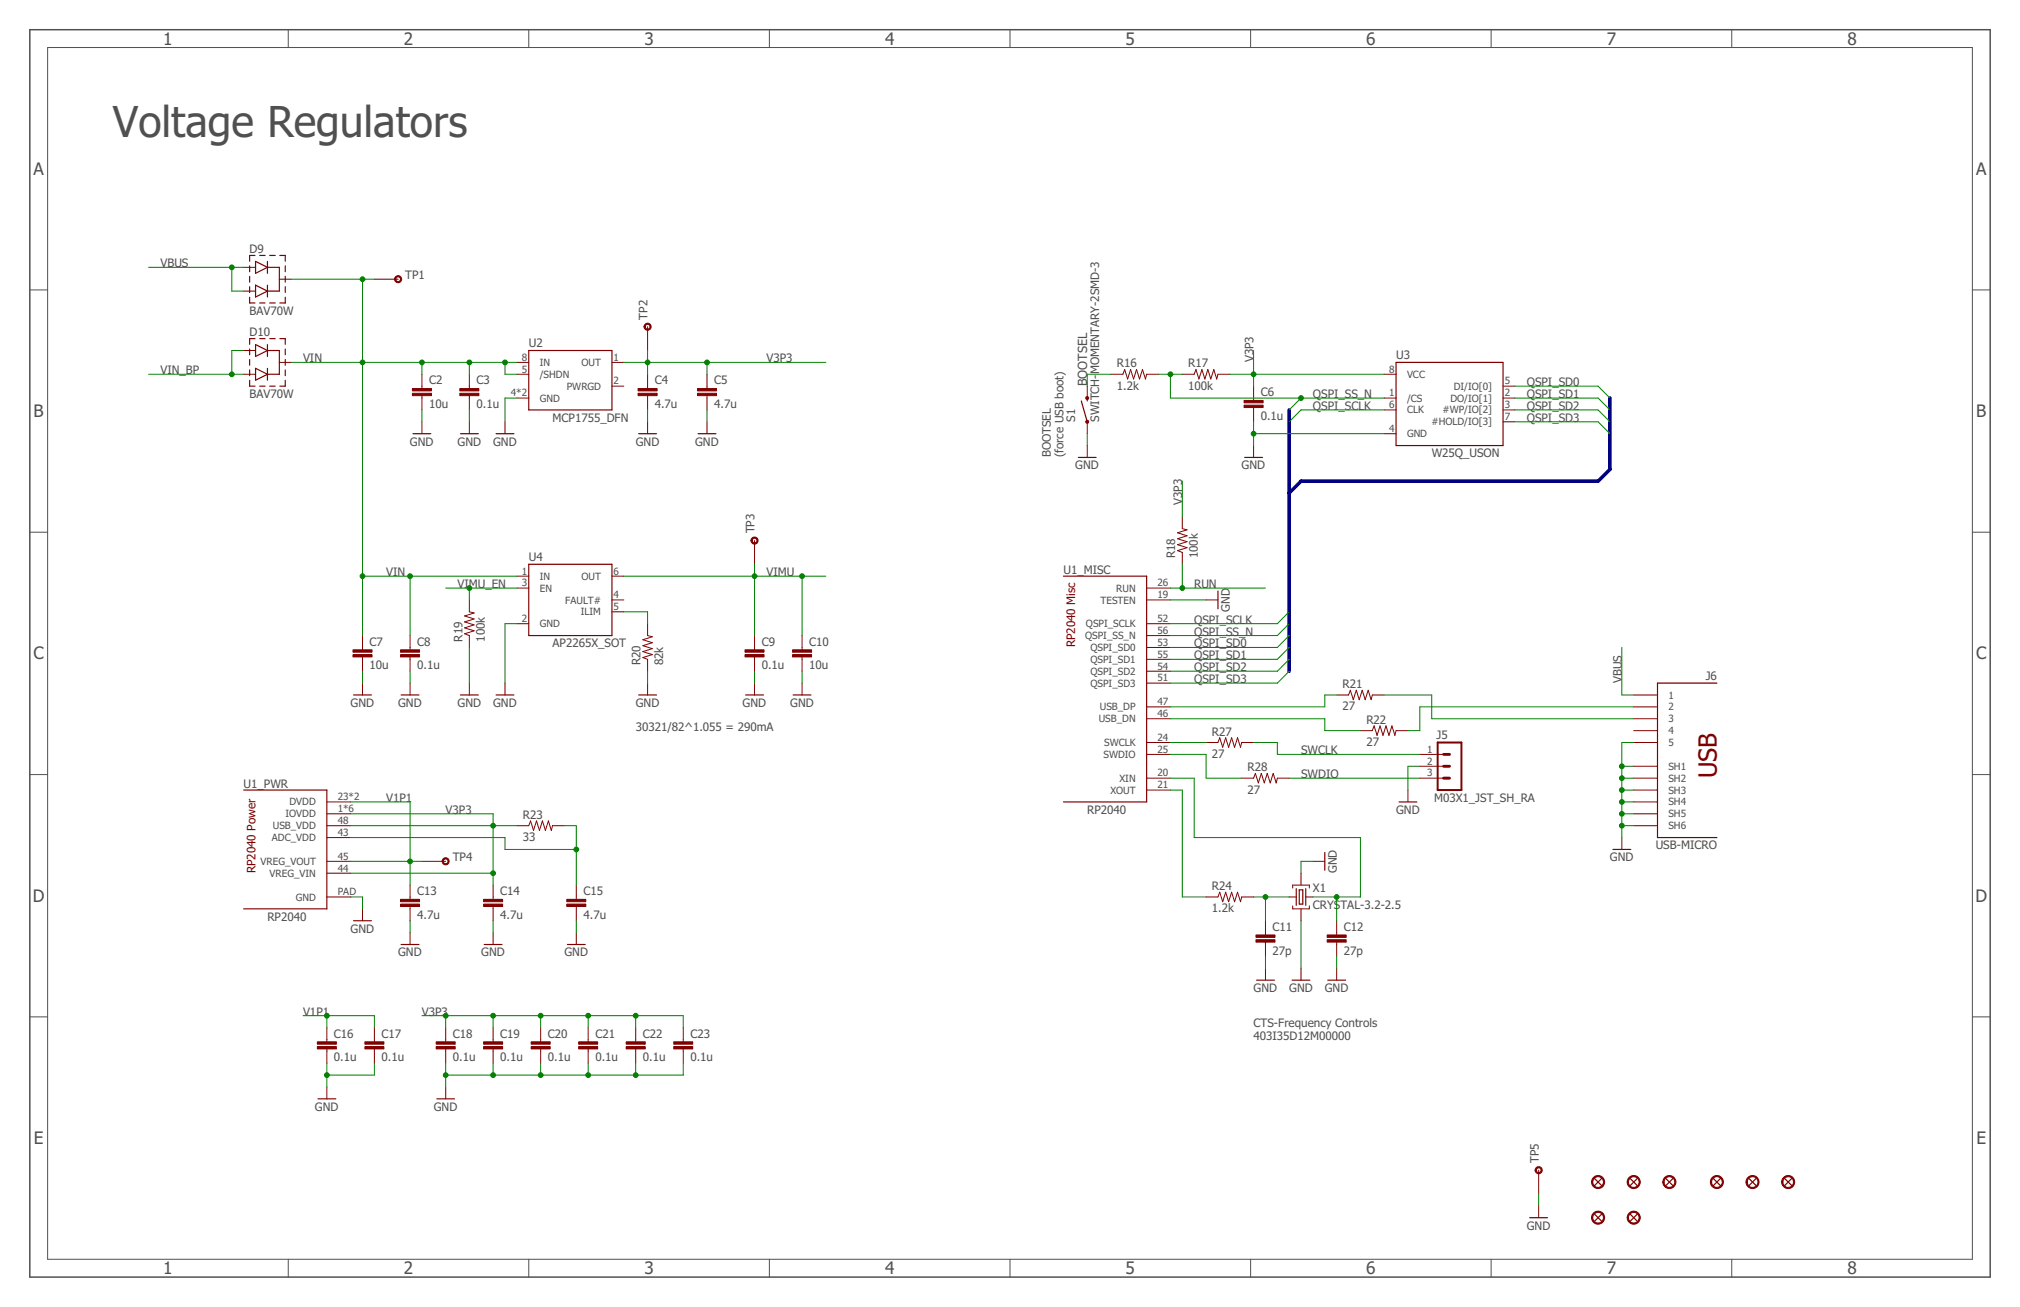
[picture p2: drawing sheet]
<svg xmlns="http://www.w3.org/2000/svg" width="432mm" height="279mm" viewBox="0 0 432 279" stroke-linecap="round" stroke-linejoin="round" font-family="sans-serif">
<path d="M6.4 6.3h419v266.7h-419z" fill="none" stroke="#505050" stroke-width=".32"/>
<g fill="none" stroke="#505050" stroke-width=".21">
<path d="M10.2 10.2h411.4v259h-411.4zM61.6 6.3v3.9M113 6.3v3.9M164.5 6.3v3.9M215.9 6.3v3.9M267.3 6.3v3.9M318.7 6.3v3.9M370.2 6.3v3.9M6.4 62h3.8M421.6 62h3.8M6.4 113.8h3.8M421.6 113.8h3.8"/>
<path d="M6.4 165.6h3.8M421.6 165.6h3.8M6.4 217.4h3.8M421.6 217.4h3.8M61.6 269.2v3.8M113 269.2v3.8M164.5 269.2v3.8M215.9 269.2v3.8M267.3 269.2v3.8M318.7 269.2v3.8M370.2 269.2v3.8"/>
</g>
<g fill="#800000" stroke="#800000" stroke-width=".21">
<path d="M328.3 249.7a.76 .76 0 0 1 1.3 .1 .76 .76 0 0 1-.5 1.1 .76 .76 0 0 1-1-.8h.3a.51 .51 0 0 1 .7-.5 .51 .51 0 0 1 .2 .9 .51 .51 0 0 1-.9-.2v-.2h-.3z" fill-rule="evenodd"/>
<path d="M137.9 69.4a.76 .76 0 0 1 1.2 .1 .76 .76 0 0 1-.5 1.1 .76 .76 0 0 1-.9-.8h.2a.51 .51 0 0 1 .7-.5 .51 .51 0 0 1 .2 .9 .51 .51 0 0 1-.8-.2l-.1-.2h-.2z" fill-rule="evenodd"/>
<path d="M340.6 251.7a1.39 1.39 0 0 1 2.2 .3 1.39 1.39 0 0 1-.8 2 1.39 1.39 0 0 1-1.8-1.3h.3a1.15 1.15 0 0 1 1.6-1.1 1.15 1.15 0 0 1 .3 1.9 1.15 1.15 0 0 1-1.9-.5v-.3h-.3z" fill-rule="evenodd"/>
<path d="M348.2 251.7a1.39 1.39 0 0 1 2.2 .3 1.39 1.39 0 0 1-.8 2 1.39 1.39 0 0 1-1.8-1.3h.3a1.15 1.15 0 0 1 1.6-1.1 1.15 1.15 0 0 1 .3 1.9 1.15 1.15 0 0 1-1.9-.5v-.3h-.3z" fill-rule="evenodd"/>
<path d="M355.8 251.7a1.39 1.39 0 0 1 2.2 .3 1.39 1.39 0 0 1-.8 2 1.39 1.39 0 0 1-1.7-1.3h.2a1.15 1.15 0 0 1 1.6-1.1 1.15 1.15 0 0 1 .3 1.9 1.15 1.15 0 0 1-1.9-.5v-.3h-.2z" fill-rule="evenodd"/>
<path d="M340.6 259.4a1.39 1.39 0 0 1 2.2 .2 1.39 1.39 0 0 1-.8 2.1 1.39 1.39 0 0 1-1.8-1.4h.3a1.15 1.15 0 0 1 1.6-1 1.15 1.15 0 0 1 .3 1.9 1.15 1.15 0 0 1-1.9-.6v-.3h-.3z" fill-rule="evenodd"/>
<path d="M348.2 259.4a1.39 1.39 0 0 1 2.2 .2 1.39 1.39 0 0 1-.8 2.1 1.39 1.39 0 0 1-1.8-1.4h.3a1.15 1.15 0 0 1 1.6-1 1.15 1.15 0 0 1 .3 1.9 1.15 1.15 0 0 1-1.9-.6v-.3h-.3z" fill-rule="evenodd"/>
<path d="M366 251.7a1.39 1.39 0 0 1 2.2 .3 1.39 1.39 0 0 1-.8 2 1.39 1.39 0 0 1-1.8-1.3h.3a1.15 1.15 0 0 1 1.6-1.1 1.15 1.15 0 0 1 .3 1.9 1.15 1.15 0 0 1-1.9-.5v-.3h-.3z" fill-rule="evenodd"/>
<path d="M373.6 251.7a1.39 1.39 0 0 1 2.2 .3 1.39 1.39 0 0 1-.8 2 1.39 1.39 0 0 1-1.8-1.3h.3a1.15 1.15 0 0 1 1.6-1.1 1.15 1.15 0 0 1 .3 1.9 1.15 1.15 0 0 1-1.9-.5v-.3h-.3z" fill-rule="evenodd"/>
<path d="M381.2 251.7a1.39 1.39 0 0 1 2.2 .3 1.39 1.39 0 0 1-.8 2 1.39 1.39 0 0 1-1.7-1.3h.2a1.14 1.14 0 0 1 1.6-1.1 1.14 1.14 0 0 1 .3 1.9 1.14 1.14 0 0 1-1.9-.5v-.3h-.2z" fill-rule="evenodd"/>
<path d="M94.7 183.6a.75 .75 0 0 1 1.2 .1 .75 .75 0 0 1-.4 1.1 .75 .75 0 0 1-1-.7h.3a.51 .51 0 0 1 .7-.4 .51 .51 0 0 1 .1 .8 .51 .51 0 0 1-.8-.2v-.2h-.3z" fill-rule="evenodd"/>
<path d="M84.5 59.2a.75 .75 0 0 1 1.2 .1 .75 .75 0 0 1-.4 1.1 .75 .75 0 0 1-1-.7h.3a.51 .51 0 0 1 .7-.4 .51 .51 0 0 1 .1 .8 .51 .51 0 0 1-.8-.2v-.2h-.3z" fill-rule="evenodd"/>
<path d="M160.7 115.1a.76 .76 0 0 1 1.2 .1 .76 .76 0 0 1-.4 1.1 .76 .76 0 0 1-1-.8h.3a.51 .51 0 0 1 .7-.4 .51 .51 0 0 1 .2 .8 .51 .51 0 0 1-.9-.2v-.2h-.3z" fill-rule="evenodd"/>
<circle cx="232.4" cy="90.2" r=".33"/>
<circle cx="232.4" cy="85.1" r=".33"/>
</g>
<g fill="none" stroke="#800000" stroke-width=".21">
<path d="M52.1 57.1h2.5M59.7 59.7h2.6M80 59.7h5.1M52.1 74.9h2.5M52.1 62.2h2.5M59.7 77.5h2.6M110.5 77.5h2.5M130.8 77.5h2.5M138.4 69.8v5.1M52.1 80h2.5M90.2 80v3.1M90.2 84.6v3"/>
<path d="M90.2 90.2v2.5M100.3 80v3.1M100.3 84.6v3M100.3 90.2v2.5M107.9 90.2v2.5M110.5 80h2.5M110.5 85.1h2.5M130.8 82.5h2.5M138.4 80v3.1M138.4 84.6v3M138.4 90.2v2.5M151.1 80v3.1"/>
<path d="M151.1 84.6v3M151.1 90.2v2.5M232.4 82.5v2.6M232.4 90.2v2.5M232.4 95.2v2.6M237.5 80h2.5l.4-1 .6 2 .7-2 .6 2 .7-2 .6 2 .6-2 .7 2 .2-1h2.5M252.7 80h2.6l.4-1 .6 2 .6-2 .7 2 .6-2 .6 2 .7-2 .6 2 .2-1h2.6M268 82.5v3.1M268 87.1v3.1M268 95.2v2.6M295.9 80h2.5M295.9 85.1h2.5"/>
<path d="M295.9 92.7h2.5M295.9 87.6h2.5M321.3 85.1h2.5M321.3 82.5h2.5M321.3 87.6h2.5M321.3 90.2h2.5M161.3 115.5v5.1M252.7 110.5v2.5l1 .3-2 .6 2 .6-2 .7 2 .6-2 .6 2 .7-2 .6 1 .4v2.5M77.5 135.9v3M87.7 135.9v3M100.3 128.2v2.6l1 .2-2 .7 2 .6-2 .6 2 .7-2 .6 2 .7-2 .6 1 .4v2.5M110.5 133.3h2.5"/>
<path d="M110.5 125.7h2.5M110.5 123.2h2.5M130.8 128.2h2.5M130.8 123.2h2.5M130.8 130.8h2.5M138.4 133.3v2.6l1 .2-2 .7 2 .6-2 .6 2 .7-2 .6 2 .6-2 .7 1 .3v2.6M161.3 135.9v3M171.4 135.9v3M245.1 133.3h5.1M245.1 135.9h5.1M245.1 138.4h5.1M245.1 128.2h5.1"/>
<path d="M245.1 125.7h5.1M257.8 128.2h2.5M77.5 140.4v3.1M77.5 146v2.6M87.7 140.4v3.1M87.7 146v2.6M100.3 146v2.6M107.9 146v2.6M138.4 146v2.6M161.3 140.4v3.1M161.3 146v2.6M171.4 140.4v3.1"/>
<path d="M171.4 146v2.6M245.1 140.9h5.1M245.1 151.1h5.1M245.1 153.6h5.1M245.1 143.5h5.1M245.1 146h5.1M245.1 158.7h5.1M257.8 158.7h2.5l.4-1 .7 2 .6-2 .6 2 .7-2 .6 2 .6-2 .7 2 .2-1h2.6M285.7 148.6h2.6l.3-1 .7 2 .6-2 .7 2 .6-2 .6 2 .7-2 .6 2 .2-1h2.6M290.8 156.2h2.5l.4-1 .7 2 .6-2 .6 2 .7-2 .6 2 .6-2 .7 2 .2-1h2.6M349.2 148.6h5.1M349.2 151.1h5.1"/>
<path d="M349.2 153.6h5.1M349.2 158.7h5.1M349.2 156.2h5.1M69.9 171.4h5.1M69.9 174h5.1M69.9 176.5h5.1M69.9 179h5.1M110.5 176.5h2.5l.4-1 .6 2 .7-2 .6 2 .7-2 .6 2 .6-2 .7 2 .2-1h2.5M245.1 168.9h5.1M245.1 166.3h5.1M245.1 161.3h5.1M265.4 166.3h2.6l.4-1 .6 2.1 .6-2.1 .7 2.1 .6-2.1 .6 2.1 .7-2.1 .6 2.1 .2-1.1h2.6"/>
<path d="M301 168.9v2.5M303.5 166.3h5.1M303.5 161.3h5.1M303.5 163.8h5.1M346.7 179v2.6M349.2 171.4h5.1M349.2 174h5.1M349.2 176.5h5.1M349.2 168.9h5.1M349.2 166.3h5.1M349.2 163.8h5.1M69.9 184.1h5.1"/>
<path d="M69.9 186.7h5.1M69.9 191.7h5.1M77.5 194.3v2.5M87.7 189.2v3.1M87.7 193.8v3M87.7 199.4v2.5M90.2 184.1h5.1M105.4 189.2v3.1M105.4 193.8v3M105.4 199.4v2.5M123.2 189.2v3.1M123.2 193.8v3"/>
<path d="M123.2 199.4v2.5M257.8 191.7h2.5l.4-1 .7 2.1 .6-2.1 .6 2.1 .7-2.1 .6 2.1 .6-2.1 .7 2.1 .2-1.1h2.6M270.5 196.8v3.1M275.6 191.7h1.5M276.3 189.8v-.6h3.6v.6M276.3 193.7v.6h3.6v-.6M278.1 186.7v2.5M278.1 194.3v2.5M279.1 191.7h1.5M280.6 184.1h2.6M285.7 196.8v3.1M69.9 219.7v3"/>
<path d="M80 219.7v3M95.3 219.7v3M105.4 219.7v3M115.6 219.7v3M125.7 219.7v3M135.9 219.7v3M146 219.7v3M270.5 201.4v3M270.5 207v2.5M278.1 207v2.5M285.7 201.4v3M285.7 207v2.5"/>
<path d="M69.9 224.2v3.1M69.9 232.4v2.5M80 224.2v3.1M95.3 224.2v3.1M95.3 232.4v2.5M105.4 224.2v3.1M115.6 224.2v3.1M125.7 224.2v3.1M135.9 224.2v3.1M146 224.2v3.1M328.9 250.1v5.1M328.9 257.8v2.5"/>
</g>
<g fill="none" stroke="#800000" stroke-width=".25">
<path d="M53.4 56.8v1.3M53.4 59.1v1.2M54.5 54.6h-1.1v1.2M54.6 55.9l2.6 1.2-2.6 1.3zM55.5 54.6h1.2M57.2 55.9v2.5M57.2 57.1h2.5v5.1h-2.5M57.7 54.6h1.1M59.8 54.6h1.2v1.2M61 56.8v1.3M61 59.1v1.2M53.4 61.3v1.2"/>
<path d="M53.4 63.5v1.3h1.1M53.4 74.6v1.2M53.4 76.9v1.2M53.4 79.1v1.2M54.5 72.4h-1.1v1.2M54.6 61l2.6 1.2-2.6 1.3zM54.6 73.7l2.6 1.2-2.6 1.3zM54.6 78.7l2.6 1.3-2.6 1.3zM55.5 72.4h1.2M55.5 64.8h1.2M57.2 74.9h2.5v5.1h-2.5M57.2 61v2.5"/>
<path d="M57.2 73.7v2.5M57.2 78.7v2.6M57.7 72.4h1.1M57.7 64.8h1.1M59.8 72.4h1.2v1.2M61 61.3v1.2M61 63.5v1.3h-1.2M61 74.6v1.2M61 76.9v1.2M61 79.1v1.2M113 74.9h17.8v12.7h-17.8zM298.4 77.5h22.9v17.7h-22.9z"/>
<path d="M53.4 81.3v1.2h1.1M55.5 82.5h1.2M57.7 82.5h1.1M61 81.3v1.2h-1.2M88.3 92.7h3.8M98.4 92.7h3.8M106 92.7h3.9M136.5 92.7h3.8M149.2 92.7h3.8M230.5 97.8h3.8M231.1 85.7l1.3 4.5M232.4 85.1v.6"/>
<path d="M266.1 97.8h3.8M113 120.6h17.8v15.3h-17.8zM227.3 123.2h17.8v48.2h-17.8M260.3 126.3v3.9M75.6 148.6h3.8M85.7 148.6h3.9M98.4 148.6h3.8M106 148.6h3.9M136.5 148.6h3.8M159.4 148.6h3.8M169.5 148.6h3.9M367 146h-12.7v33h12.7"/>
<path d="M52.1 168.9h17.8v25.4h-17.8M299.1 171.4h3.8M75.6 196.8h3.8M277.1 190v3.5M277.7 190.2h.8v3.1h-.8zM279.1 190v3.5M283.2 182.2v3.8M344.8 181.6h3.8M85.7 201.9h3.9M103.5 201.9h3.8M121.3 201.9h3.8M268.6 209.5h3.8"/>
<path d="M276.2 209.5h3.8M283.8 209.5h3.8M68 234.9h3.8M93.4 234.9h3.8M340.8 251.9l1.6 1.5M340.8 259.5l1.6 1.6M342.4 251.9l-1.6 1.5M342.4 259.5l-1.6 1.6M348.5 251.9l1.5 1.5M348.5 259.5l1.5 1.6M350 251.9l-1.5 1.5M350 259.5l-1.5 1.6"/>
<path d="M356.1 251.9l1.5 1.5M357.6 251.9l-1.5 1.5M366.2 251.9l1.6 1.5M367.8 251.9l-1.6 1.5M373.9 251.9l1.5 1.5M375.4 251.9l-1.5 1.5M381.5 251.9l1.5 1.5M383 251.9l-1.5 1.5M327 260.3h3.8"/>
</g>
<g fill="#800000" stroke="#800000" stroke-width=".21">
<path d="M136.4 84.1h4.1v.5h-4.1z"/>
<path d="M136.4 83.1h4.1v.5h-4.1z"/>
<path d="M98.3 84.1h4.1v.5h-4.1z"/>
<path d="M98.3 83.1h4.1v.5h-4.1z"/>
<path d="M88.2 84.1h4v.5h-4z"/>
<path d="M88.2 83.1h4v.5h-4z"/>
<path d="M85.6 193.3h4.1v.5h-4.1z"/>
<path d="M85.6 192.3h4.1v.5h-4.1z"/>
<path d="M103.4 193.3h4v.5h-4z"/>
<path d="M103.4 192.3h4v.5h-4z"/>
<path d="M121.2 193.3h4v.5h-4z"/>
<path d="M121.2 192.3h4v.5h-4z"/>
<path d="M67.8 223.7h4.1v.5h-4.1z"/>
<path d="M67.8 222.7h4.1v.5h-4.1z"/>
<path d="M78 223.7h4.1v.5h-4.1z"/>
<path d="M78 222.7h4.1v.5h-4.1z"/>
<path d="M93.2 223.7h4.1v.5h-4.1z"/>
<path d="M93.2 222.7h4.1v.5h-4.1z"/>
<path d="M103.4 223.7h4v.5h-4z"/>
<path d="M103.4 222.7h4v.5h-4z"/>
<path d="M113.5 223.7h4.1v.5h-4.1z"/>
<path d="M113.5 222.7h4.1v.5h-4.1z"/>
<path d="M123.7 223.7h4.1v.5h-4.1z"/>
<path d="M123.7 222.7h4.1v.5h-4.1z"/>
<path d="M133.9 223.7h4v.5h-4z"/>
<path d="M133.9 222.7h4v.5h-4z"/>
<path d="M144 223.7h4.1v.5h-4.1z"/>
<path d="M144 222.7h4.1v.5h-4.1z"/>
<path d="M149.1 84.1h4.1v.5h-4.1z"/>
<path d="M149.1 83.1h4.1v.5h-4.1z"/>
<path d="M283.7 200.9h4.1v.5h-4.1z"/>
<path d="M283.7 199.9h4.1v.5h-4.1z"/>
<path d="M268.5 200.9h4v.5h-4z"/>
<path d="M268.5 199.9h4v.5h-4z"/>
<path d="M265.9 86.6h4.1v.5h-4.1z"/>
<path d="M265.9 85.6h4.1v.5h-4.1z"/>
<path d="M85.6 139.9h4.1v.5h-4.1z"/>
<path d="M85.6 138.9h4.1v.5h-4.1z"/>
<path d="M75.5 139.9h4v.5h-4z"/>
<path d="M75.5 138.9h4v.5h-4z"/>
<path d="M159.3 139.9h4v.5h-4z"/>
<path d="M159.3 138.9h4v.5h-4z"/>
<path d="M169.4 139.9h4.1v.5h-4.1z"/>
<path d="M169.4 138.9h4.1v.5h-4.1z"/>
</g>
<path d="M308.6 166.3h1.3M308.6 163.8h1.3M308.6 161.3h1.3" fill="none" stroke="#800000" stroke-width=".61"/>
<path d="M307.3 158.7h5.1v10.2h-5.1z" fill="none" stroke="#800000" stroke-width=".42"/>
<path d="M275.6 87.6v55.9M344.1 85.1v15.2l-2.5 2.5h-63.5l-2.5 2.6" fill="none" stroke="#000080" stroke-width=".76"/>
<g fill="none" stroke="#008000" stroke-width=".21">
<path d="M31.8 57.1h20.3M49.6 57.1v5.1h2.5M62.3 59.7h17.7M77.5 59.7v76.2M52.1 74.9h-2.5v5.1M62.3 77.5h48.2M90.2 77.5v2.5M100.3 77.5v2.5M107.9 77.5v2.5h2.6M133.3 77.5h43.2M138.4 74.9v5.1M151.1 77.5v2.5"/>
<path d="M268 74.9v7.6M31.8 80h20.3M90.2 87.6v2.6M100.3 87.6v2.6M110.5 85.1h-2.6v5.1M138.4 87.6v2.6M151.1 87.6v2.6M232.4 92.7v2.5M237.5 80h-5.1v2.5M247.6 80h5.1M250.2 80v5.1h45.7M262.9 80h33"/>
<path d="M268 90.2v5M268 92.7h27.9M278.1 85.1l-2.5 2.5M295.9 87.6h-17.8l-2.5 2.6M323.8 85.1h17.8l2.5 2.5M323.8 87.6h17.8l2.5 2.6M323.8 82.5h17.8l2.5 2.6M323.8 90.2h17.8l2.5 2.5M252.7 102.8v7.7M77.5 123.2h33M87.7 123.2v12.7M95.3 125.7h15.2"/>
<path d="M100.3 125.7v2.5M100.3 138.4v7.6M110.5 133.3h-2.6v12.7M133.3 130.8h5.1v2.5M133.3 123.2h43.2M161.3 120.6v15.3M171.4 123.2v12.7M250.2 128.2h7.6M250.2 125.7h20.3M252.7 120.6v5.1M275.6 130.8l-2.6 2.5h-22.8M275.6 133.3l-2.6 2.6h-22.8"/>
<path d="M275.6 135.9l-2.6 2.5h-22.8M275.6 138.4l-2.6 2.5h-22.8M346.7 138.4v10.2h2.5M77.5 143.5v2.5M87.7 143.5v2.5M138.4 143.5v2.5M161.3 143.5v2.5M171.4 143.5v2.5M250.2 158.7h7.6M250.2 153.6h33v2.6h7.6M268 158.7h5v2.6h30.5M275.6 140.9l-2.6 2.6h-22.8"/>
<path d="M275.6 143.5l-2.6 2.5h-22.8M285.7 148.6h-2.5v2.5h-33M295.9 148.6h10.1v5h43.2M349.2 158.7h-2.5v20.3M349.2 151.1h-45.7v5.1h-2.5M75 179h32.9v2.6h15.3M75 171.4h12.7v17.8M75 174h30.4v15.2M75 176.5h35.5M120.6 176.5h2.6v12.7M250.2 168.9h2.5v22.8h5.1M250.2 166.3h5.1v12.7h35.5v12.7h-10.2"/>
<path d="M250.2 161.3h7.6v5h7.6M275.6 166.3h27.9M303.5 163.8h-2.5v5.1M346.7 163.8h2.5M346.7 166.3h2.5M346.7 168.9h2.5M346.7 171.4h2.5M346.7 174h2.5M346.7 176.5h2.5M75 191.7h2.5v2.6M75 184.1h15.2M75 186.7h30.4"/>
<path d="M87.7 196.8v2.6M105.4 196.8v2.6M123.2 196.8v2.6M268 191.7h7.6M270.5 191.7v5.1M278.1 196.8v10.2M280.6 184.1h-2.5v2.6M285.7 191.7v5.1M64.8 217.1h15.2v2.6M69.9 217.1v2.6M90.2 217.1h55.8v2.6M95.3 217.1v2.6"/>
<path d="M105.4 217.1v2.6M115.6 217.1v2.6M125.7 217.1v2.6M135.9 217.1v2.6M270.5 204.4v2.6M285.7 204.4v2.6M69.9 227.3v5.1M80 227.3v2.5h-10.1M95.3 227.3v5.1M105.4 227.3v2.5M115.6 227.3v2.5M125.7 227.3v2.5"/>
<path d="M135.9 227.3v2.5M146 227.3v2.5h-50.7M328.9 255.2v2.6"/>
</g>
<g fill="#008000" stroke="#008000" stroke-width=".21">
<circle cx="69.9" cy="229.8" r=".51"/>
<circle cx="95.3" cy="229.8" r=".51"/>
<circle cx="105.4" cy="229.8" r=".51"/>
<circle cx="135.9" cy="229.8" r=".51"/>
<circle cx="125.7" cy="229.8" r=".51"/>
<circle cx="115.6" cy="229.8" r=".51"/>
<circle cx="346.7" cy="166.3" r=".51"/>
<circle cx="346.7" cy="168.9" r=".51"/>
<circle cx="346.7" cy="171.4" r=".51"/>
<circle cx="346.7" cy="174" r=".51"/>
<circle cx="346.7" cy="176.5" r=".51"/>
<circle cx="346.7" cy="163.8" r=".51"/>
<circle cx="268" cy="92.7" r=".51"/>
<circle cx="100.3" cy="77.5" r=".51"/>
<circle cx="107.9" cy="77.5" r=".51"/>
<circle cx="90.2" cy="77.5" r=".51"/>
<circle cx="77.5" cy="77.5" r=".51"/>
<circle cx="77.5" cy="59.7" r=".51"/>
<circle cx="77.5" cy="123.2" r=".51"/>
<circle cx="87.7" cy="123.2" r=".51"/>
<circle cx="138.4" cy="77.5" r=".51"/>
<circle cx="151.1" cy="77.5" r=".51"/>
<circle cx="105.4" cy="186.7" r=".51"/>
<circle cx="105.4" cy="176.5" r=".51"/>
<circle cx="95.3" cy="217.1" r=".51"/>
<circle cx="105.4" cy="217.1" r=".51"/>
<circle cx="115.6" cy="217.1" r=".51"/>
<circle cx="125.7" cy="217.1" r=".51"/>
<circle cx="135.9" cy="217.1" r=".51"/>
<circle cx="268" cy="80" r=".51"/>
<circle cx="87.7" cy="184.1" r=".51"/>
<circle cx="69.9" cy="217.1" r=".51"/>
<circle cx="123.2" cy="181.6" r=".51"/>
<circle cx="49.6" cy="57.1" r=".51"/>
<circle cx="49.6" cy="80" r=".51"/>
<circle cx="252.7" cy="125.7" r=".51"/>
<circle cx="285.7" cy="191.7" r=".51"/>
<circle cx="270.5" cy="191.7" r=".51"/>
<circle cx="278.1" cy="85.1" r=".51"/>
<circle cx="250.2" cy="80" r=".51"/>
<circle cx="100.3" cy="125.7" r=".51"/>
<circle cx="161.3" cy="123.2" r=".51"/>
<circle cx="171.4" cy="123.2" r=".51"/>
</g>
<text font-size="9.1" fill="#505050" x="24.1" y="29.2">Voltage Regulators</text>
<text font-size="5.4" fill="#800000" x="367" y="166.3" transform="rotate(-90 367 166.3)">USB</text>
<g font-size="3.7" fill="#505050">
<text x="34.9" y="9.6">1</text>
<text x="86.3" y="9.6">2</text>
<text x="137.8" y="9.6">3</text>
<text x="189.2" y="9.6">4</text>
<text x="240.6" y="9.6">5</text>
<text x="292" y="9.6">6</text>
<text x="343.5" y="9.6">7</text>
<text x="394.9" y="9.6">8</text>
<text x="7.2" y="37.4">A</text>
<text x="422.4" y="37.4">A</text>
<text x="7.2" y="89.2">B</text>
<text x="422.4" y="89.2">B</text>
<text x="7.2" y="141">C</text>
<text x="422.4" y="141">C</text>
<text x="7" y="192.8">D</text>
<text x="422.3" y="192.8">D</text>
<text x="7.2" y="244.6">E</text>
<text x="422.5" y="244.6">E</text>
<text x="34.9" y="272.4">1</text>
<text x="86.3" y="272.4">2</text>
<text x="137.8" y="272.4">3</text>
<text x="189.2" y="272.4">4</text>
<text x="240.6" y="272.4">5</text>
<text x="292" y="272.4">6</text>
<text x="343.5" y="272.4">7</text>
<text x="394.9" y="272.4">8</text>
</g>
<text font-size="2.7" fill="#505050" x="232.4" y="82.5" transform="rotate(-90 232.4 82.5)">BOOTSEL</text>
<g font-size="2.5" fill="#505050">
<text x="34.3" y="57.1">VBUS</text>
<text x="53.4" y="54.1">D9</text>
<text x="86.6" y="59.7">TP1</text>
<text x="53.4" y="67.3">BAV70W</text>
<text x="53.4" y="71.9">D10</text>
<text x="138.4" y="68.3" transform="rotate(-90 138.4 68.3)">TP2</text>
<text x="64.8" y="77.5">VIN</text>
<text x="113" y="74.2">U2</text>
<text x="163.8" y="77.5">V3P3</text>
<text x="268" y="77.5" transform="rotate(-90 268 77.5)">V3P3</text>
<text x="298.4" y="76.7">U3</text>
<text x="34.3" y="80">VIN_BP</text>
<text x="91.7" y="82.2">C2</text>
<text x="101.9" y="82.2">C3</text>
<text x="140" y="82.2">C4</text>
<text x="152.7" y="82.2">C5</text>
<text x="238.8" y="83.3">1.2k</text>
<text x="238.8" y="78.5">R16</text>
<text x="254" y="83.3">100k</text>
<text x="254" y="78.5">R17</text>
<text x="326.4" y="82.5">QSPI_SD0</text>
<text x="53.4" y="85.1">BAV70W</text>
<text x="91.7" y="87.2">10u</text>
<text x="101.9" y="87.2">0.1u</text>
<text x="140" y="87.2">4.7u</text>
<text x="152.7" y="87.2">4.7u</text>
<text x="269.5" y="89.8">0.1u</text>
<text x="269.5" y="84.7">C6</text>
<text x="280.7" y="87.6">QSPI_SCLK</text>
<text x="280.7" y="85.1">QSPI_SS_N</text>
<text x="326.4" y="85.1">QSPI_SD1</text>
<text x="326.4" y="87.6">QSPI_SD2</text>
<text x="87.6" y="95.2">GND</text>
<text x="97.8" y="95.2">GND</text>
<text x="105.4" y="95.2">GND</text>
<text x="118.1" y="90.2">MCP1755_DFN</text>
<text x="135.9" y="95.2">GND</text>
<text x="148.6" y="95.2">GND</text>
<text x="229.9" y="90.2" transform="rotate(-90 229.9 90.2)">S1</text>
<text x="234.9" y="90.2" transform="rotate(-90 234.9 90.2)">SWITCH-MOMENTARY-2SMD-3</text>
<text x="326.4" y="90.2">QSPI_SD3</text>
<text x="224.7" y="97.8" transform="rotate(-90 224.7 97.8)">BOOTSEL</text>
<text x="227.3" y="97.8" transform="rotate(-90 227.3 97.8)">(force USB boot)</text>
<text x="229.9" y="100.3">GND</text>
<text x="265.4" y="100.3">GND</text>
<text x="306.1" y="97.8">W25Q_USON</text>
<text x="252.7" y="107.9" transform="rotate(-90 252.7 107.9)">V3P3</text>
<text x="113" y="119.9">U4</text>
<text x="161.3" y="114" transform="rotate(-90 161.3 114)">TP3</text>
<text x="251.2" y="119.4" transform="rotate(-90 251.2 119.4)">R18</text>
<text x="256" y="119.4" transform="rotate(-90 256 119.4)">100k</text>
<text x="82.6" y="123.2">VIN</text>
<text x="97.8" y="125.7">VIMU_EN</text>
<text x="163.8" y="123.2">VIMU</text>
<text x="227.3" y="122.7">U1_MISC</text>
<text x="255.3" y="125.7">RUN</text>
<text x="262.9" y="130.8" transform="rotate(-90 262.9 130.8)">GND</text>
<text x="98.8" y="137.1" transform="rotate(-90 98.8 137.1)">R19</text>
<text x="103.6" y="137.1" transform="rotate(-90 103.6 137.1)">100k</text>
<text x="255.3" y="133.3">QSPI_SCLK</text>
<text x="255.3" y="135.9">QSPI_SS_N</text>
<text x="79" y="143.1">10u</text>
<text x="79" y="138">C7</text>
<text x="89.2" y="143.1">0.1u</text>
<text x="89.2" y="138">C8</text>
<text x="118.1" y="138.4">AP2265X_SOT</text>
<text x="136.9" y="142.2" transform="rotate(-90 136.9 142.2)">R20</text>
<text x="141.7" y="142.2" transform="rotate(-90 141.7 142.2)">82k</text>
<text x="162.8" y="143.1">0.1u</text>
<text x="162.8" y="138">C9</text>
<text x="173" y="143.1">10u</text>
<text x="173" y="138">C10</text>
<text x="255.3" y="138.4">QSPI_SD0</text>
<text x="255.3" y="141">QSPI_SD1</text>
<text x="255.3" y="143.5">QSPI_SD2</text>
<text x="255.3" y="146">QSPI_SD3</text>
<text x="287" y="147.1">R21</text>
<text x="346.7" y="146" transform="rotate(-90 346.7 146)">VBUS</text>
<text x="364.6" y="145.3">J6</text>
<text x="74.9" y="151.1">GND</text>
<text x="85.1" y="151.1">GND</text>
<text x="97.8" y="151.1">GND</text>
<text x="105.4" y="151.1">GND</text>
<text x="135.9" y="151.1">GND</text>
<text x="158.8" y="151.1">GND</text>
<text x="168.9" y="151.1">GND</text>
<text x="287" y="151.9">27</text>
<text x="292.1" y="154.7">R22</text>
<text x="135.9" y="156.2">30321/82^1.055 = 290mA</text>
<text x="259.1" y="157.2">R27</text>
<text x="278.1" y="161.3">SWCLK</text>
<text x="292.1" y="159.5">27</text>
<text x="307.1" y="158">J5</text>
<text x="259.1" y="162">27</text>
<text x="266.7" y="164.8">R28</text>
<text x="278.1" y="166.3">SWDIO</text>
<text x="52.1" y="168.4">U1_PWR</text>
<text x="82.6" y="171.4">V1P1</text>
<text x="95.3" y="174">V3P3</text>
<text x="232.4" y="174">RP2040</text>
<text x="266.7" y="169.6">27</text>
<text x="298.4" y="174">GND</text>
<text x="306.6" y="171.4">M03X1_JST_SH_RA</text>
<text x="111.8" y="179.8">33</text>
<text x="111.8" y="175">R23</text>
<text x="96.8" y="184.1">TP4</text>
<text x="344.2" y="184.1">GND</text>
<text x="353.9" y="181.6">USB-MICRO</text>
<text x="89.2" y="191.4">C13</text>
<text x="106.9" y="191.4">C14</text>
<text x="124.7" y="191.4">C15</text>
<text x="259.1" y="190.2">R24</text>
<text x="280.7" y="190.7">X1</text>
<text x="285.7" y="186.7" transform="rotate(-90 285.7 186.7)">GND</text>
<text x="57.2" y="196.8">RP2040</text>
<text x="89.2" y="196.4">4.7u</text>
<text x="106.9" y="196.4">4.7u</text>
<text x="124.7" y="196.4">4.7u</text>
<text x="259.1" y="195">1.2k</text>
<text x="280.7" y="194.3">CRYSTAL-3.2-2.5</text>
<text x="74.9" y="199.4">GND</text>
<text x="272" y="199">C11</text>
<text x="287.3" y="199">C12</text>
<text x="85.1" y="204.4">GND</text>
<text x="102.9" y="204.4">GND</text>
<text x="120.7" y="204.4">GND</text>
<text x="272" y="204.1">27p</text>
<text x="287.3" y="204.1">27p</text>
<text x="268" y="212.1">GND</text>
<text x="275.6" y="212.1">GND</text>
<text x="283.2" y="212.1">GND</text>
<text x="64.8" y="217.1">V1P1</text>
<text x="71.4" y="221.8">C16</text>
<text x="81.5" y="221.8">C17</text>
<text x="90.2" y="217.1">V3P3</text>
<text x="96.8" y="221.8">C18</text>
<text x="106.9" y="221.8">C19</text>
<text x="117.1" y="221.8">C20</text>
<text x="127.3" y="221.8">C21</text>
<text x="137.4" y="221.8">C22</text>
<text x="147.6" y="221.8">C23</text>
<text x="268" y="219.6">CTS-Frequency Controls</text>
<text x="71.4" y="226.9">0.1u</text>
<text x="81.5" y="226.9">0.1u</text>
<text x="96.8" y="226.9">0.1u</text>
<text x="106.9" y="226.9">0.1u</text>
<text x="117.1" y="226.9">0.1u</text>
<text x="127.3" y="226.9">0.1u</text>
<text x="137.4" y="226.9">0.1u</text>
<text x="147.6" y="226.9">0.1u</text>
<text x="268" y="222.2">403I35D12M00000</text>
<text x="67.3" y="237.5">GND</text>
<text x="92.7" y="237.5">GND</text>
<text x="328.9" y="248.6" transform="rotate(-90 328.9 248.6)">TP5</text>
<text x="326.4" y="262.8">GND</text>
</g>
<g font-size="2.5" fill="#800000">
<text x="229.9" y="138.4" transform="rotate(-90 229.9 138.4)">RP2040 Misc</text>
<text x="54.6" y="186.7" transform="rotate(-90 54.6 186.7)">RP2040 Power</text>
</g>
<g font-size="2.1" fill="#505050">
<text x="111.5" y="77.1">8</text>
<text x="131.2" y="77.1">1</text>
<text x="111.5" y="79.6">5</text>
<text x="115.4" y="78.2">IN</text>
<text x="115.4" y="80.8">/SHDN</text>
<text x="121.2" y="83.3">PWRGD</text>
<text x="124.3" y="78.2">OUT</text>
<text x="131.2" y="82.2">2</text>
<text x="296.9" y="79.6">8</text>
<text x="300.8" y="80.8">VCC</text>
<text x="310.7" y="83.3">DI/IO[0]</text>
<text x="321.6" y="82.2">5</text>
<text x="109.2" y="84.7">4*2</text>
<text x="115.4" y="85.8">GND</text>
<text x="296.9" y="84.7">1</text>
<text x="296.9" y="87.3">6</text>
<text x="300.8" y="85.8">/CS</text>
<text x="300.8" y="88.4">CLK</text>
<text x="308.4" y="88.4">#WP/IO[2]</text>
<text x="310" y="85.8">DO/IO[1]</text>
<text x="321.6" y="84.7">2</text>
<text x="321.6" y="87.3">3</text>
<text x="321.6" y="89.8">7</text>
<text x="296.9" y="92.3">4</text>
<text x="300.8" y="93.5">GND</text>
<text x="306" y="90.9">#HOLD/IO[3]</text>
<text x="111.5" y="122.8">1</text>
<text x="111.5" y="125.4">3</text>
<text x="115.4" y="123.9">IN</text>
<text x="124.3" y="123.9">OUT</text>
<text x="131.2" y="122.8">6</text>
<text x="247.4" y="125.4">26</text>
<text x="115.4" y="126.5">EN</text>
<text x="120.8" y="129">FAULT#</text>
<text x="124.2" y="131.6">ILIM</text>
<text x="131.2" y="130.4">5</text>
<text x="131.2" y="127.9">4</text>
<text x="235.3" y="129">TESTEN</text>
<text x="238.6" y="126.5">RUN</text>
<text x="247.4" y="127.9">19</text>
<text x="111.5" y="133">2</text>
<text x="115.4" y="134.1">GND</text>
<text x="232" y="136.6">QSPI_SS_N</text>
<text x="232.1" y="134.1">QSPI_SCLK</text>
<text x="247.4" y="133">52</text>
<text x="247.4" y="135.5">56</text>
<text x="233.1" y="139.2">QSPI_SD0</text>
<text x="233.1" y="141.7">QSPI_SD1</text>
<text x="247.4" y="138.1">53</text>
<text x="247.4" y="140.6">55</text>
<text x="247.4" y="143.1">54</text>
<text x="233.1" y="144.3">QSPI_SD2</text>
<text x="233.1" y="146.8">QSPI_SD3</text>
<text x="247.4" y="145.7">51</text>
<text x="356.6" y="149.3">1</text>
<text x="234.9" y="154.4">USB_DN</text>
<text x="235.1" y="151.9">USB_DP</text>
<text x="247.4" y="150.8">47</text>
<text x="247.4" y="153.3">46</text>
<text x="356.6" y="151.9">2</text>
<text x="356.6" y="154.4">3</text>
<text x="236.1" y="159.5">SWCLK</text>
<text x="247.4" y="158.4">24</text>
<text x="247.4" y="160.9">25</text>
<text x="305.1" y="160.9">1</text>
<text x="356.6" y="157">4</text>
<text x="356.6" y="159.5">5</text>
<text x="235.9" y="162">SWDIO</text>
<text x="239.3" y="167.1">XIN</text>
<text x="247.4" y="166">20</text>
<text x="305.1" y="163.5">2</text>
<text x="305.1" y="166">3</text>
<text x="356.6" y="164.6">SH1</text>
<text x="356.6" y="167.1">SH2</text>
<text x="61.9" y="172.2">DVDD</text>
<text x="72.2" y="171.1">23*2</text>
<text x="72.2" y="173.6">1*6</text>
<text x="237.4" y="169.6">XOUT</text>
<text x="247.4" y="168.5">21</text>
<text x="356.6" y="169.6">SH3</text>
<text x="356.6" y="172.2">SH4</text>
<text x="58.1" y="179.8">ADC_VDD</text>
<text x="58.3" y="177.3">USB_VDD</text>
<text x="61" y="174.7">IOVDD</text>
<text x="72.2" y="176.2">48</text>
<text x="72.2" y="178.7">43</text>
<text x="356.6" y="174.7">SH5</text>
<text x="356.6" y="177.3">SH6</text>
<text x="55.7" y="184.9">VREG_VOUT</text>
<text x="72.2" y="183.8">45</text>
<text x="57.6" y="187.4">VREG_VIN</text>
<text x="72.2" y="186.3">44</text>
<text x="72.2" y="191.4">PAD</text>
<text x="63.2" y="192.5">GND</text>
</g>
</svg>
